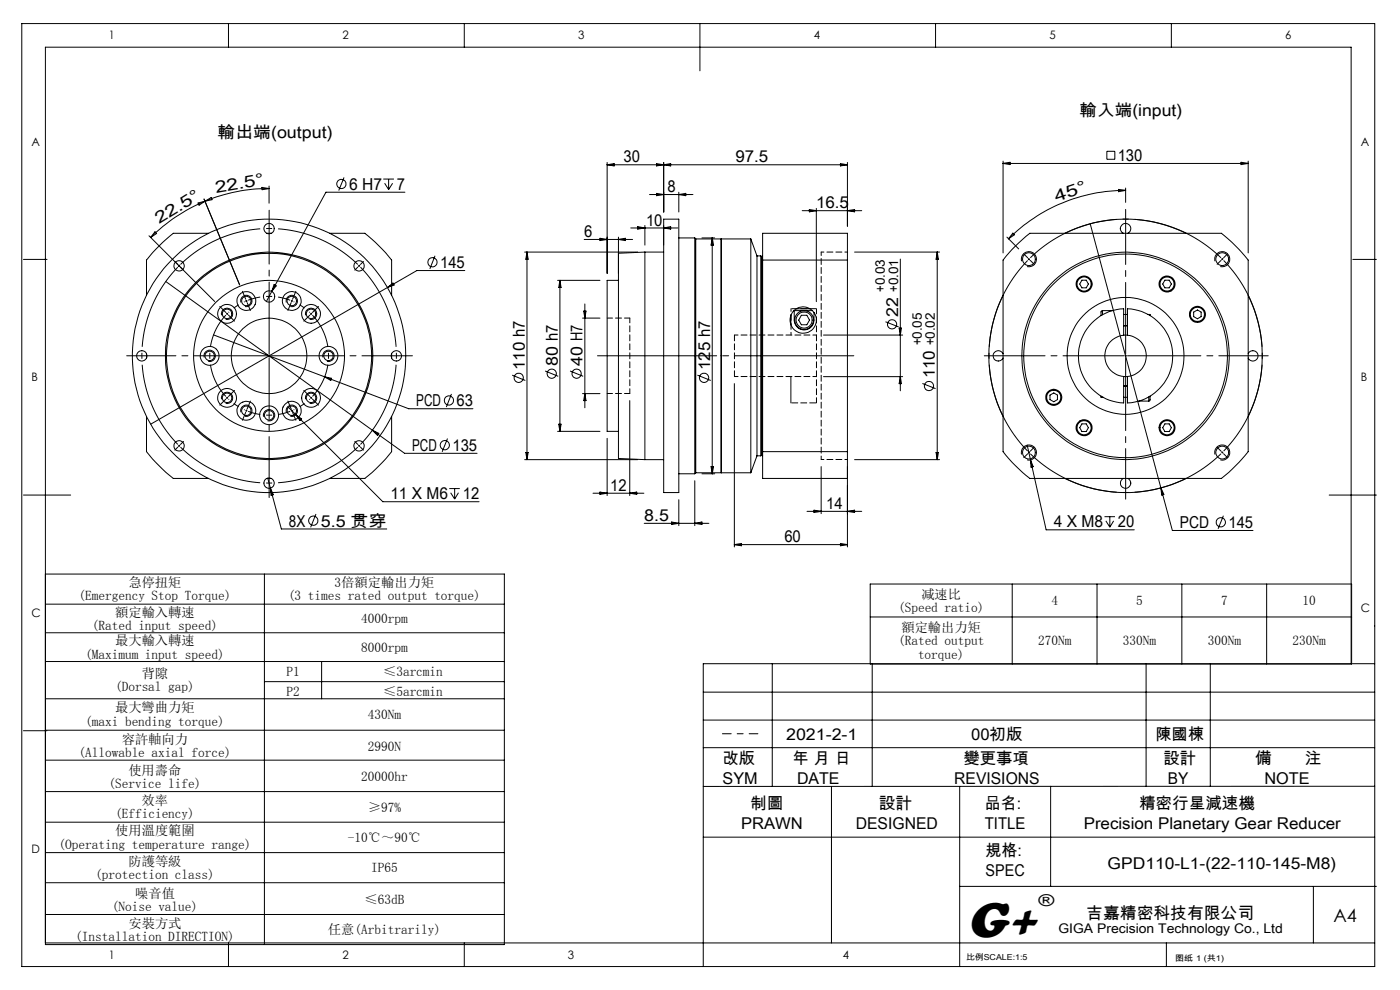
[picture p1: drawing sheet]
<svg xmlns="http://www.w3.org/2000/svg" width="297mm" height="210mm" viewBox="0 0 297 210" stroke-linecap="round" stroke-linejoin="round" font-family="sans-serif">
<g fill="none" stroke="#000" stroke-width=".21">
<path d="M4.6 5h287v200h-287zM48.5 5v5M98.5 5v5M148.5 5v10M198.5 5v5M248.5 5v5M55.6 39.7l1.5 .3-1.5 .2zM57.1 40a35.5 35.5 0 0 0-13.6 2.7M57.1 39.5v3.6M73 37.6l-1.1 2.8M81.3 38h2.3M81.6 38.9l.8 1.3"/>
<path d="M82.4 38v2.2M83.3 38.9l-.9 1.3M128.8 34.5v23.5M128.8 35h51M128.8 35l1.5-.3v.5zM139.3 34.7l1.5 .3-1.5 .2zM140.8 34.5v10.5M140.8 35l1.5-.3v.5zM178.3 34.7l1.5 .3-1.5 .2zM179.8 34.5v13.5M212.8 34.2v19.4M212.8 34.7h52"/>
<path d="M212.8 34.7l1.5-.3v.5zM234.8 32.1h1.7v1.7h-1.7zM238.8 39.9v3M263.3 34.4l1.5 .3-1.5 .2zM264.8 34.2v19.4M5 55h5M31.6 50l13.9 14M32.9 49.2l.3 .3-1.2 .9zM35.2 59.7l43.8 31.6M38.1 56.3l-.2 .2M42 43.1l1.5-.4-1.3 .8zM43.3 42.2l7.5 18.2"/>
<path d="M43.5 42.7a35.9 35.9 0 0 0-11.5 7.7M43.5 42.7l1.3-.8 .2 .5zM44.2 49.5h-7.4a36 36 0 0 0-5.7 5.7v7.4M56.6 49.5h.9M69.9 49.5h7.5a36 36 0 0 1 5.7 5.7v7.4M85.9 40.8h-16.8l-11.5 21M92.3 54.2l-1.1 2.8M98.6 57.4h-10.2l-6.2 3.6M111.3 53.5h24M111.8 53.5l.2 1.5h-.5zM111.8 53.5v44M118.3 59.5h9"/>
<path d="M118.8 59.5v32M118.8 59.5l.2 1.5h-.5zM123.9 50.8h10.3M127.3 50.5l1.5 .3-1.5 .2zM131.2 59.5h-2.4v32h2.4M131.2 50.3v7.7M131.2 50.8l1.5-.3v.5zM133.8 48.4h10M135.3 48.1l1.5 .3-1.5 .2zM136.8 53.5v44M136.8 53.5l-5.6 .2v43.6l5.6 .2M136.8 53.5h4"/>
<path d="M136.8 47.8v4.2M137.8 41.3h9.2M139.3 41l1.5 .3-1.5 .2zM140.8 46.5h3.2v58h-3.2zM140.8 47.8v4.2M140.8 48.4l1.5-.3v.5zM144 50.5h3.4M144 40.8v4.2M144 41.3l1.5-.3v.5zM147.4 50.5v50M147.4 50.5l.2 .2M147.6 50.7v49.6"/>
<path d="M147.6 50.7h11.7M148.9 50.5h2.7M151.1 50.5v50M151.1 50.5l.3 1.5h-.6zM153 50.7v49.6M159.3 50.7v49.6M159.3 50.7l1.3 3.6M160.6 54.3v42.4M160.6 54.3h.8M161.4 54.3v42.4M161.4 54.3l.2 .2M161.6 54.5v42"/>
<path d="M161.8 55.2v-5.7h18v5.7M161.8 54.3l-.2 .2M161.8 55.2h18M161.8 55.2v40.6M170.2 44.7h12.6M171.7 44.4l1.5 .3-1.5 .2zM173.2 44.2v19.8M179.8 55.2v40.6M179.8 44.7l1.5-.3v.5zM181.3 53.5h18M191 55v27.9M198.8 53.5v44"/>
<path d="M198.8 53.5l.3 1.5h-.5zM213.6 50.3l2.5 2.5M214.7 52.9l3.8-3.4h40.6a36 36 0 0 1 5.7 5.7v40.6a36 36 0 0 1-5.7 5.7h-40.6a32.5 32.5 0 0 1-5.7-5.7v-40.6zM214.9 49.5l.3 .3-1.2 .9zM216.7 55.4a1.59 1.59 0 0 1 1.4-2 1.59 1.59 0 0 1 1.8 1.7 1.59 1.59 0 0 1-2 1.4M218.1 54.8l.3 .3M218.4 54.8l-.3 .3M225.9 49.5a29.1 29.1 0 0 1 25.7 0M229.5 59.4h.9l.5 .8-.5 .9h-.9l-.4-.9zM231.3 47.5l15 56M237.3 40.2l1.5 .2-1.5 .3zM238.3 49.5a1.09 1.09 0 0 1-.4-1.7 1.09 1.09 0 0 1 1.8 0 1.09 1.09 0 0 1-.4 1.7"/>
<path d="M238.8 40.4a35.3 35.3 0 0 0-24.8 10.3M247.1 59.4h.9l.5 .8-.5 .9h-.9l-.4-.9zM257.7 55.4a1.6 1.6 0 0 1 1.4-2 1.6 1.6 0 0 1 1.8 1.7 1.6 1.6 0 0 1-2 1.4M287 55h5M31.1 75v.9M43.3 75.8a1.2 1.2 0 0 1 1.1-1.5 1.2 1.2 0 0 1 1.3 1.3 1.2 1.2 0 0 1-1.5 1.1M45.3 71l23.6 8.9M47 66.9a1.2 1.2 0 0 1 1.1-1.5 1.2 1.2 0 0 1 1.3 1.3 1.2 1.2 0 0 1-1.5 1M51.1 64.2a1.2 1.2 0 0 1 1-1.6 1.2 1.2 0 0 1 1.3 1.3 1.2 1.2 0 0 1-1.4 1.1M52.2 63.7v.1M52.2 63.8l-.1 .1M52.2 63.8l.2 .2"/>
<path d="M52.5 63.8h-.3M57.6 61.8l-1.1 2.2M58.1 60.4l.5 .2-1 1.2zM60.7 64.2a1.2 1.2 0 0 1 1.1-1.5 1.2 1.2 0 0 1 1.3 1.3 1.2 1.2 0 0 1-1.5 1M64.8 66.9a1.2 1.2 0 0 1 1.1-1.5 1.2 1.2 0 0 1 1.3 1.3 1.2 1.2 0 0 1-1.5 1M68.5 75.8a1.2 1.2 0 0 1 1.1-1.5 1.2 1.2 0 0 1 1.3 1.3 1.2 1.2 0 0 1-1.5 1.1M68.9 79.9l17.8 6.8h13.6M68.9 79.9l1.4 .3-.1 .5zM82.2 61l-50.2 29M82.2 61l1.2-1 .2 .5zM83.1 75v.9M108.7 79.6l2.7 1.1"/>
<path d="M115.6 78.7l2.8 1.1M120.9 78.7l2.8 1.1M123.6 67.5h3.7M123.8 66h.5l-.2 1.5zM124.1 64.5v22M148 79.6l2.8 1.1M167.8 66.8v2.1M167.8 79.9v5.6M168.9 65.5h2.9M170 66.9h1.2l.5 1-.5 1h-1.2l-.6-1zM172.4 65.9h-3.9v.8a2.77 2.77 0 0 0 1.3 3.1 2.18 2.18 0 0 0 2.2-.4 2.18 2.18 0 0 0 .7-2.2v-.9M174.7 71.1h16.8"/>
<path d="M174.7 79.9h16.8M187.9 68.3l2.7 1M190.7 69.6h.5l-.2 1.5zM191 79.9l.2 1.5h-.5zM212.8 75a1.11 1.11 0 0 0-1.7-.4 1.11 1.11 0 0 0 0 1.8 1.11 1.11 0 0 0 1.7-.5M212.8 62.6a29 29 0 0 0 0 25.7M233.9 65.9l-.3 .2v.8M233.9 65.9v.9M233.9 65.9h2.1M238.4 71.1v-5.6a10 10 0 0 0-9.6 10 10 10 0 0 0 9.6 10v-5.6M238.4 71.1a4.4 4.4 0 0 0-4 4.4 4.4 4.4 0 0 0 4 4.4M238.4 69.1h.8z"/>
<path d="M238.4 71.1h.8M238.4 79.9h.8M238.4 66.7h.8M239.2 71.1a4.4 4.4 0 0 1 4 4.4 4.4 4.4 0 0 1-4 4.4M239.2 71.1v-5.6a10 10 0 0 1 9.6 10 10 10 0 0 1-9.6 10v-5.6M243.5 66.7h.5v.2M253.2 66.2l.8-.5 .8 .5v1l-.8 .4-.8-.4zM264.8 75a1.09 1.09 0 0 1 1.7-.4 1.09 1.09 0 0 1 0 1.7 1.09 1.09 0 0 1-1.7-.4M264.8 62.6a29.2 29.2 0 0 1 0 25.7M31.1 88.3v7.5a36 36 0 0 0 5.7 5.7h7.4M47 84.7a1.19 1.19 0 0 1 1.1-1.5 1.19 1.19 0 0 1 1.3 1.3 1.19 1.19 0 0 1-1.5 1M51.1 87.4a1.2 1.2 0 0 1 1-1.5 1.2 1.2 0 0 1 1.3 1.3 1.2 1.2 0 0 1-1.4 1.1"/>
<path d="M55.9 88.4a1.2 1.2 0 0 1 1.1-1.5 1.2 1.2 0 0 1 1.3 1.3 1.2 1.2 0 0 1-1.5 1M60.7 87.4a1.2 1.2 0 0 1 1.1-1.5 1.2 1.2 0 0 1 1.3 1.3 1.2 1.2 0 0 1-1.5 1.1M61.1 86.3l20.1 20.1h20.4M62.8 88l1.2 .9-.4 .3zM64.8 84.7a1.19 1.19 0 0 1 1.1-1.5 1.19 1.19 0 0 1 1.3 1.3 1.19 1.19 0 0 1-1.5 1M79 91.3l6.8 4.9h15.4M79 91.3l1.4 .6-.3 .4zM83.1 88.3v7.5a36 36 0 0 1-5.7 5.7h-7.5M94.9 93l-1.1 2.8M95.8 83.6l-1.1 2.8M111.3 97.5h24M111.5 96h.5l-.2 1.5z"/>
<path d="M118.3 91.5h9M118.5 90h.5l-.2 1.5zM123.6 83.5h3.7M124.1 83.5l.2 1.5h-.5zM128.8 93v12.1M133.6 85v20.1M136.8 97.5h4M150.8 99h.6l-.3 1.5zM155.8 81.4v34.6M160.6 96.7l-1.3 3.6M160.6 96.7h.8M161.6 96.5l.2 .2"/>
<path d="M161.6 96.5l-.2 .2M161.8 95.8v5.7h18v-5.7M161.8 95.8h18M174.2 99v10M179.8 99v17M181.3 97.5h18M195.7 81.3l2.8 1.1M198.6 96h.5l-.3 1.5zM216.7 96.4a1.59 1.59 0 0 1 1.4-2 1.59 1.59 0 0 1 1.8 1.7 1.59 1.59 0 0 1-2 1.4M217.9 94.4l.7 3.2M218.6 97.6l3.3 14.8h18.7M218.6 97.6l.6 1.4-.5 .1z"/>
<path d="M222.7 83.8l.9-.4 .7 .4v1l-.7 .4-.9-.4zM229.5 89.9h.9l.5 .8-.5 .8h-.9l-.4-.8zM233.6 84v.3h.4M238.4 81.9h.8zM238.4 84.3h.8M241.6 85.1h2.1M243.7 84.2v.9M244 84v.8l-.3 .3M247.1 89.9h.9l.5 .8-.5 .8h-.9l-.4-.8zM257.7 96.4a1.6 1.6 0 0 1 1.4-2 1.6 1.6 0 0 1 1.8 1.7 1.6 1.6 0 0 1-2 1.4M5 105h10M56.6 101.5h.9"/>
<path d="M56.8 101.4l.6 2.2M57.4 103.6l2.3 8.6h22.4M57.4 103.6l.6 1.3-.5 .1zM67 109l-1.1 2.9M95.3 103.6h2.2M95.6 104.5l.8 1.4M96.4 103.6v2.3M97.3 104.5l-.9 1.4M125.8 104.6h10.8M127.3 104.4l1.5 .2-1.5 .3zM133.6 104.6l1.5-.2v.5zM136.7 111h13.7"/>
<path d="M142.5 110.7l1.5 .3-1.5 .3zM144 100.5h3.4M144 106v5.5M147.4 102v9.5M147.4 111l1.5-.3v.6zM147.6 100.3h11.7M147.6 100.3l-.2 .2M148.9 100.5h2.7M155.8 115.5h24M155.8 115.5l1.5-.2v.5zM171.2 108.5h11.6M172.7 108.2l1.5 .3-1.5 .2z"/>
<path d="M178.3 115.3l1.5 .2-1.5 .3zM179.8 108.5l1.5-.3v.5zM225.9 101.5a29.1 29.1 0 0 0 25.7 0M234.3 109.6h2.2M234.6 110.5l.8 1.3M235.4 109.6v2.2M236.3 110.5l-.9 1.3M238.3 101.5a1.11 1.11 0 0 0-.4 1.7 1.11 1.11 0 0 0 1.8 0 1.11 1.11 0 0 0-.4-1.7M246.3 103.5l2.4 9h17.1M246.3 103.5l.6 1.4-.4 .1zM259.5 109.4l-1.1 2.8M282 105h10"/>
<path d="M9.6 121.8h97.4v78.6h-97.4v-190.4h277v130.8M9.6 128.2h97.4M9.6 134.2h97.4M56.1 121.8v78.6M184.6 123.9h102.1v17h-102.1zM184.6 130.9h102.1M214.7 123.9v17M232.7 123.9v17M250.7 123.9v17M268.7 123.9v17M5 155h5M9.6 140.3h97.4"/>
<path d="M9.6 148.2h97.4M9.6 154.9h97.4M56.1 144.6h50.9M68.2 140.3v7.9M149.2 152.7h142.4M149.2 146.8h142.4M149.2 158.6h142.4M163.8 140.8v26M185 140.8v26M243.1 140.8v26M256.8 140.8v26M291.6 140.8h-142.4v64.2"/>
<path d="M9.6 161.2h97.4M9.6 167.9h97.4M9.6 174.4h97.4M149.2 177.6h142.4M176.4 166.8v33.2M203.6 166.8v38.2M222.9 166.8v21.2M291.6 166.8h-142.4M9.6 180.9h97.4M9.6 187.2h97.4M9.6 194h97.4M203.6 188h88.4"/>
<path d="M278.6 188v12M9.6 200h282M48.5 200v5M98.5 200v5M247.4 200v5"/>
<circle cx="72.4" cy="39" r=".98"/>
<circle cx="38" cy="56.4" r="1.1"/>
<circle cx="57.1" cy="48.5" r="1.1"/>
<circle cx="76.2" cy="56.4" r="1.1"/>
<circle cx="91.7" cy="55.6" r=".99"/>
<circle cx="218.3" cy="55" r="1.36"/>
<circle cx="259.3" cy="55" r="1.35"/>
<circle cx="30.1" cy="75.5" r="1.1"/>
<circle cx="44.5" cy="75.5" r="1"/>
<circle cx="44.5" cy="75.5" r="2"/>
<circle cx="48.2" cy="66.6" r="1.01"/>
<circle cx="48.2" cy="66.6" r="1.99"/>
<circle cx="52.3" cy="63.9" r="1.01"/>
<circle cx="52.3" cy="63.9" r="1.99"/>
<circle cx="57.1" cy="75.5" r="29"/>
<circle cx="57.1" cy="62.9" r="1.2"/>
<circle cx="57.1" cy="75.5" r="16"/>
<circle cx="57.1" cy="75.5" r="22"/>
<circle cx="57.1" cy="75.5" r="8"/>
<circle cx="57.1" cy="75.5" r="21.8"/>
<circle cx="61.9" cy="63.9" r="1"/>
<circle cx="61.9" cy="63.8" r="1.99"/>
<circle cx="66" cy="66.6" r="1"/>
<circle cx="66" cy="66.6" r="1.99"/>
<circle cx="69.7" cy="75.5" r="2"/>
<circle cx="69.7" cy="75.5" r="1"/>
<circle cx="84.1" cy="75.5" r="1.1"/>
<circle cx="117" cy="79.3" r=".98"/>
<circle cx="122.3" cy="79.3" r=".98"/>
<circle cx="170.4" cy="67.9" r="2.79"/>
<circle cx="170.6" cy="67.9" r="1.99"/>
<circle cx="170.6" cy="67.9" r="1.7"/>
<circle cx="189.3" cy="68.8" r=".98"/>
<circle cx="230" cy="60.2" r="1.69"/>
<circle cx="230" cy="60.2" r="1.49"/>
<circle cx="238.8" cy="75.5" r="21.6"/>
<circle cx="238.8" cy="75.5" r="12.4"/>
<circle cx="238.8" cy="75.5" r="22"/>
<circle cx="247.6" cy="60.3" r="1.7"/>
<circle cx="247.6" cy="60.2" r="1.5"/>
<circle cx="254" cy="66.7" r="1.5"/>
<circle cx="254" cy="66.7" r="1.69"/>
<circle cx="38" cy="94.6" r="1.1"/>
<circle cx="48.2" cy="84.4" r="1.99"/>
<circle cx="48.2" cy="84.4" r="1"/>
<circle cx="52.3" cy="87.1" r="1.99"/>
<circle cx="52.3" cy="87.1" r="1"/>
<circle cx="57.1" cy="88.1" r="2"/>
<circle cx="57.1" cy="88.1" r="1"/>
<circle cx="61.9" cy="87.1" r="2.01"/>
<circle cx="61.9" cy="87.1" r="1"/>
<circle cx="66" cy="84.4" r="1.99"/>
<circle cx="66" cy="84.4" r="1"/>
<circle cx="76.2" cy="94.6" r="1.1"/>
<circle cx="94.4" cy="94.4" r=".98"/>
<circle cx="95.2" cy="85" r=".98"/>
<circle cx="110" cy="80.1" r=".98"/>
<circle cx="149.4" cy="80.1" r=".99"/>
<circle cx="197.1" cy="81.9" r=".98"/>
<circle cx="218.3" cy="96" r="1.36"/>
<circle cx="223.5" cy="84.3" r="1.5"/>
<circle cx="223.5" cy="84.3" r="1.71"/>
<circle cx="230" cy="90.7" r="1.7"/>
<circle cx="230" cy="90.7" r="1.51"/>
<circle cx="247.6" cy="90.7" r="1.49"/>
<circle cx="247.6" cy="90.7" r="1.7"/>
<circle cx="259.3" cy="96" r="1.35"/>
<circle cx="57.1" cy="102.5" r="1.1"/>
<circle cx="66.5" cy="110.4" r=".99"/>
<circle cx="259" cy="110.8" r=".98"/>
</g>
<g fill="none" stroke="#000" stroke-width=".21" stroke-dasharray="30.5 1.3 1.3 1.3" stroke-linecap="butt">
<path d="M76.2 56.4l-.2-.2M76.2 56.4l.1 .1M259.3 55l-.1-.2M259.3 55l.1 .1M48.2 66.6l-.2 .1M48.2 66.6l.1-.2M61.9 63.8h-.2M61.9 63.8l.2 .1M66 66.6l-.1-.2M66 66.6l.1 .1M38 94.6l.1 .1M38 94.6l-.1-.2"/>
<path d="M48.2 84.4l.1 .1M48.2 84.4l-.2-.2M52.3 87.1l.2 .1M52.3 87.1l-.2-.1M61.9 87.1l.2-.1M61.9 87.1l-.2 .1M66 84.4l.1-.2M66 84.4l-.1 .1M76.2 94.6l.1-.2M76.2 94.6l-.2 .1M218.3 96l.1 .1M218.3 96l-.1-.2"/>
<path d="M259.3 96l.1-.2M259.3 96l-.1 .1"/>
</g>
<path d="M218 55.2a29 29 0 0 0 0 40.5M259 54.7a29 29 0 0 0-40.4 0M218.6 96.3a29 29 0 0 0 40.4 0M259.6 95.7a29 29 0 0 0 0-40.5" fill="none" stroke="#000" stroke-width=".21" stroke-dasharray="30.5 1.3 1.3 1.3" stroke-dashoffset="10" stroke-linecap="butt"/>
<path d="M51.9 64a12.6 12.6 0 0 0-3.4 2.3M65.7 66.3a12.6 12.6 0 0 0-3.4-2.3M48.5 84.7a12.6 12.6 0 0 0 3.4 2.3M62.3 87a12.6 12.6 0 0 0 3.4-2.3" fill="none" stroke="#000" stroke-width=".21" stroke-dasharray="30.5 1.3 1.3 1.3" stroke-dashoffset="30.3" stroke-linecap="butt"/>
<path d="M47.9 66.8a12.6 12.6 0 0 0 0 17.3M66.3 84.1a12.6 12.6 0 0 0 0-17.3" fill="none" stroke="#000" stroke-width=".21" stroke-dasharray="30.5 1.3 1.3 1.3" stroke-dashoffset="22.9" stroke-linecap="butt"/>
<path d="M61.5 63.7a12.6 12.6 0 0 0-8.9 0M52.6 87.3a12.6 12.6 0 0 0 8.9 0" fill="none" stroke="#000" stroke-width=".21" stroke-dasharray="30.5 1.3 1.3 1.3" stroke-dashoffset="27.8" stroke-linecap="butt"/>
<path d="M37.7 56.7a27 27 0 0 0 0 37.6M75.9 56.1a27 27 0 0 0-37.6 0M38.3 94.8a27 27 0 0 0 37.6 0M76.5 94.3a27 27 0 0 0 0-37.6" fill="none" stroke="#000" stroke-width=".21" stroke-dasharray="30.5 1.3 1.3 1.3" stroke-dashoffset="11.6" stroke-linecap="butt"/>
<path d="M181.1 75.5h-54.4" fill="none" stroke="#000" stroke-width=".21" stroke-dasharray="30.5 1.3 1.3 1.3" stroke-dashoffset="5.2"/>
<path d="M153.3 155.6h7.5" fill="none" stroke="#000" stroke-width=".21" stroke-dasharray="30.5 1.3 1.3 1.3" stroke-dashoffset="28.6"/>
<path d="M155.8 79.9v-8.8" fill="none" stroke="#000" stroke-width=".21" stroke-dasharray="1.3 .6"/>
<path d="M167.8 65.5h5.4M173.2 85.5h-5.4" fill="none" stroke="#000" stroke-width=".21" stroke-dasharray="1.3 .6" stroke-dashoffset="-.2"/>
<path d="M179.8 53.5h-5.6M167.8 65.5v5.6M174.2 97.5h5.6" fill="none" stroke="#000" stroke-width=".21" stroke-dasharray="1.3 .6" stroke-dashoffset=".7"/>
<path d="M173.2 85.5v-20" fill="none" stroke="#000" stroke-width=".21" stroke-dasharray="1.3 .6" stroke-dashoffset=".2"/>
<path d="M155.8 79.9h17.4M173.2 71.1h-17.4M174.2 97.5v-44" fill="none" stroke="#000" stroke-width=".21" stroke-dasharray="1.3 .6" stroke-dashoffset=".5"/>
<path d="M133.6 67.5v16" fill="none" stroke="#000" stroke-width=".21" stroke-dasharray="1.3 .6" stroke-dashoffset=".3"/>
<path d="M133.6 67.5h-4.8M128.8 83.5h4.8" fill="none" stroke="#000" stroke-width=".21" stroke-dasharray="1.3 .6" stroke-dashoffset=".1"/>
<g fill="none" stroke="#000" stroke-width=".21" stroke-dasharray="30.5 1.3 1.3 1.3">
<path d="M37.7 56.1l-.6-.6M38.3 56.7l.6 .6M75.9 56.7l-.6 .6M76.2 56.4l.1-.2M76.2 56.4l-.2 .1M76.5 56.1l.6-.6M218 54.7l-.8-.8M218.6 55.2l.8 .9M259 55.2l-.8 .9M259.3 55l.1-.2M259.3 55l-.1 .1M259.6 54.7l.8-.8"/>
<path d="M47.9 66.3l-1.3-1.3M48.2 66.6l-.2-.2M48.2 66.6l.1 .1M48.5 66.8l1.2 1.3M52.1 63.5l-.7-1.7M52.4 64.2l.7 1.7M57.1 75.5v-.2M57.1 75.5h-.2M57.1 75.5v.2M57.1 75.5h.2M61.8 64.2l-.7 1.7M61.9 63.8l.1-.2"/>
<path d="M61.9 63.8l-.1 .2M62.1 63.5l.7-1.7M65.7 66.8l-1.2 1.3M66 66.6l.1-.2M66 66.6l-.1 .1M66.3 66.3l1.3-1.3M238.8 75.5v-.2M238.8 75.5h-.2M238.8 75.5v.2M238.8 75.5h.2M37.7 94.8l-.6 .7M38 94.6l-.1 .1"/>
<path d="M38 94.6l.1-.2M38.3 94.3l.6-.7M47.9 84.7l-1.3 1.2M48.2 84.4l-.2 .1M48.2 84.4l.1-.2M48.5 84.1l1.2-1.3M52.1 87.5l-.7 1.6M52.3 87.1l-.1 .2M52.3 87.1l.1-.2M52.4 86.7l.7-1.6M61.8 86.7l-.7-1.6M61.9 87.1l.1 .2"/>
<path d="M61.9 87.1l-.1-.2M62.1 87.5l.7 1.6M65.7 84.1l-1.2-1.3M66 84.4l.1 .1M66 84.4l-.1-.2M66.3 84.7l1.3 1.2M75.9 94.3l-.6-.7M76.2 94.6l.1 .1M76.2 94.6l-.2-.2M76.5 94.8l.6 .7M218 96.3l-.8 .8M218.3 96l-.1 .1"/>
<path d="M218.3 96l.1-.2M218.6 95.7l.8-.8M259 95.7l-.8-.8M259.3 96l.1 .1M259.3 96l-.1-.2M259.6 96.3l.8 .8"/>
</g>
<path d="M238.8 75.1v-30.7" fill="none" stroke="#000" stroke-width=".21" stroke-dasharray="30.5 1.3 1.3 1.3" stroke-dashoffset="15.3"/>
<path d="M238.4 75.5h-29.6" fill="none" stroke="#000" stroke-width=".21" stroke-dasharray="30.5 1.3 1.3 1.3" stroke-dashoffset="17.6"/>
<path d="M57.5 75.5h30M238.8 75.9v30" fill="none" stroke="#000" stroke-width=".21" stroke-dasharray="30.5 1.3 1.3 1.3" stroke-dashoffset="15"/>
<path d="M56.7 75.5h-29.8M239.2 75.5h29.8" fill="none" stroke="#000" stroke-width=".21" stroke-dasharray="30.5 1.3 1.3 1.3" stroke-dashoffset="14.9"/>
<path d="M57.1 75.1v-30.5" fill="none" stroke="#000" stroke-width=".21" stroke-dasharray="30.5 1.3 1.3 1.3" stroke-dashoffset="15.2"/>
<path d="M57.1 75.9v29.6" fill="none" stroke="#000" stroke-width=".21" stroke-dasharray="30.5 1.3 1.3 1.3" stroke-dashoffset="17.5"/>
<text font-size="11" x="205.1" y="198.7">G+</text>
<text font-size="3.9" x="282.9" y="195.5">A4</text>
<g font-size="3.5">
<text x="46.2" y="29.2">輸出端(output)</text>
<text x="229" y="24.5">輸入端(input)</text>
<text x="132.3" y="34.5">30</text>
<text x="156" y="34.5">97.5</text>
<text x="237.1" y="34.2">130</text>
<text x="45.8" y="40.9" transform="rotate(-10 45.8 40.9)">22.5°</text>
<text x="74.1" y="40.3">6 H7</text>
<text x="84.2" y="40.3">7</text>
<text x="141.6" y="40.7">8</text>
<text x="33.8" y="47.5" transform="rotate(-32 33.8 47.5)">22.5°</text>
<text x="137.1" y="47.8">10</text>
<text x="173.1" y="44.2">16.5</text>
<text x="224.1" y="42.8" transform="rotate(-19 224.1 42.8)">4 5 °</text>
<text x="124" y="50.3">6</text>
<text x="93.4" y="56.9">145</text>
<text x="190.5" y="67.2" transform="rotate(-90 190.5 67.2)">22</text>
<text x="118.3" y="77.6" transform="rotate(-90 118.3 77.6)">80 h7</text>
<text x="123.6" y="77.6" transform="rotate(-90 123.6 77.6)">40 H7</text>
<text x="111.3" y="78.5" transform="rotate(-90 111.3 78.5)">110 h7</text>
<text x="150.6" y="78.5" transform="rotate(-90 150.6 78.5)">125 h7</text>
<text x="198.3" y="80.3" transform="rotate(-90 198.3 80.3)">110</text>
<text x="88.3" y="86.2">PCD</text>
<text x="96.9" y="86.2">63</text>
<text x="87.4" y="95.7">PCD</text>
<text x="96" y="95.7">135</text>
<text x="82.8" y="105.9">11 X M6</text>
<text x="98.2" y="105.9">12</text>
<text x="129.4" y="104.1">12</text>
<text x="175.3" y="108">14</text>
<text x="61.3" y="111.7">8X</text>
<text x="68.1" y="111.7">5.5 贯穿</text>
<text x="136.7" y="110.5">8.5</text>
<text x="223.5" y="111.9">4 X M8</text>
<text x="237.2" y="111.9">20</text>
<text x="250.3" y="112">PCD</text>
<text x="260.6" y="112">145</text>
<text x="166.4" y="115">60</text>
<text x="220.3" y="192.2">®</text>
<text x="230.5" y="194.8">吉嘉精密科技有限公司</text>
</g>
<g font-size="3.4">
<text x="153.3" y="162">改版</text>
<text x="166.8" y="156.9">2021-2-1</text>
<text x="168.1" y="162">年 月 日</text>
<text x="204.4" y="162">變更事項</text>
<text x="206" y="157">00初版</text>
<text x="245.1" y="157">陳國棟</text>
<text x="246.8" y="162">設計</text>
<text x="266.3" y="162">備</text>
<text x="276.8" y="162">注</text>
<text x="153.3" y="166.3">SYM</text>
<text x="169.1" y="166.3">DATE</text>
<text x="202.4" y="166.3">REVISIONS</text>
<text x="247.7" y="166.3">BY</text>
<text x="268.2" y="166.3">NOTE</text>
<text x="159.2" y="171.6">制圖</text>
<text x="186.5" y="171.6">設計</text>
<text x="208.9" y="171.6">品名:</text>
<text x="241.6" y="171.6">精密行星減速機</text>
<text x="157.2" y="175.9">PRAWN</text>
<text x="181.5" y="175.9">DESIGNED</text>
<text x="208.9" y="175.9">TITLE</text>
<text x="229.9" y="175.9">Precision Planetary Gear Reducer</text>
<text x="209.1" y="181.6">規格:</text>
<text x="209.1" y="185.9">SPEC</text>
<text x="235" y="184.4">GPD110-L1-(22-110-145-M8)</text>
</g>
<g font-size="2.8">
<text x="187.7" y="61.9" transform="rotate(-90 187.7 61.9)">+0.03</text>
<text x="190.5" y="61.9" transform="rotate(-90 190.5 61.9)">+0.01</text>
<text x="195.5" y="73.3" transform="rotate(-90 195.5 73.3)">+0.05</text>
<text x="198.3" y="73.3" transform="rotate(-90 198.3 73.3)">+0.02</text>
<text x="27.2" y="124.6">急停扭矩</text>
<text x="71" y="124.6">3倍額定輸出力矩</text>
<text x="16.6" y="127.4">(Emergency Stop Torque)</text>
<text x="24.4" y="130.8">額定輸入轉速</text>
<text x="61.1" y="127.4">(3 times rated output torque)</text>
<text x="190.5" y="129.8">(Speed ratio)</text>
<text x="195.5" y="127">减速比</text>
<text x="223" y="128.4">4</text>
<text x="241" y="128.4">5</text>
<text x="259" y="128.4">7</text>
<text x="276.3" y="128.4">10</text>
<text x="19.5" y="133.6">(Rated input speed)</text>
<text x="24.4" y="136.9">最大輸入轉速</text>
<text x="76.6" y="132.2">4000rpm</text>
<text x="190.5" y="136.9">(Rated output</text>
<text x="191.2" y="134">額定輸出力矩</text>
<text x="220.2" y="136.9">270Nm</text>
<text x="238.2" y="136.9">330Nm</text>
<text x="256.2" y="136.9">300Nm</text>
<text x="274.2" y="136.9">230Nm</text>
<text x="18.1" y="139.7">(Maximum input speed)</text>
<text x="30.1" y="143.9">背隙</text>
<text x="60.8" y="143.5">P1</text>
<text x="76.6" y="138.3">8000rpm</text>
<text x="81.3" y="143.5">≤3arcmin</text>
<text x="194.8" y="139.7">torque)</text>
<text x="24.4" y="146.7">(Dorsal gap)</text>
<text x="60.8" y="147.6">P2</text>
<text x="81.3" y="147.6">≤5arcmin</text>
<text x="18.1" y="154">(maxi bending torque)</text>
<text x="24.4" y="151.1">最大彎曲力矩</text>
<text x="78" y="152.5">430Nm</text>
<text x="16.6" y="160.7">(Allowable axial force)</text>
<text x="25.8" y="157.8">容許軸向力</text>
<text x="78" y="159.2">2990N</text>
<text x="23" y="167.2">(Service life)</text>
<text x="27.2" y="164.4">使用壽命</text>
<text x="76.6" y="165.8">20000hr</text>
<text x="24.4" y="173.6">(Efficiency)</text>
<text x="30.1" y="170.7">效率</text>
<text x="78" y="172.2">≥97%</text>
<text x="24.4" y="177.2">使用溫度範圍</text>
<text x="73.8" y="178.6">-10℃～90℃</text>
<text x="12.4" y="180">(Operating temperature range)</text>
<text x="27.2" y="183.6">防護等級</text>
<text x="78.7" y="185.1">IP65</text>
<text x="20.2" y="186.5">(protection class)</text>
<text x="28.7" y="190.4">噪音值</text>
<text x="77.3" y="191.8">≤63dB</text>
<text x="23.7" y="193.2">(Noise value)</text>
<text x="27.2" y="196.8">安裝方式</text>
<text x="224.5" y="197.8">GIGA Precision Technology Co., Ltd</text>
<text x="16" y="199.6">(Installation DIRECTION)</text>
<text x="69.6" y="198.2">任意(Arbitrarily)</text>
</g>
<g font-size="2.5">
<text x="23.1" y="8.4">1</text>
<text x="72.7" y="8.4">2</text>
<text x="122.7" y="8.4">3</text>
<text x="172.7" y="8.4">4</text>
<text x="222.7" y="8.4">5</text>
<text x="272.7" y="8.4">6</text>
<text x="6.7" y="30.9">A</text>
<text x="288.7" y="30.9">A</text>
<text x="6.7" y="80.9">B</text>
<text x="288.7" y="80.9">B</text>
<text x="6.7" y="130.9">C</text>
<text x="288.7" y="129.9">C</text>
<text x="6.7" y="180.9">D</text>
<text x="23.1" y="203.4">1</text>
<text x="72.7" y="203.4">2</text>
<text x="120.5" y="203.4">3</text>
<text x="178.8" y="203.4">4</text>
</g>
<g font-size="1.7">
<text x="204.9" y="203.7">比例SCALE:1:5</text>
<text x="249.3" y="203.8">图纸 1 (共1)</text>
</g>
</svg>
